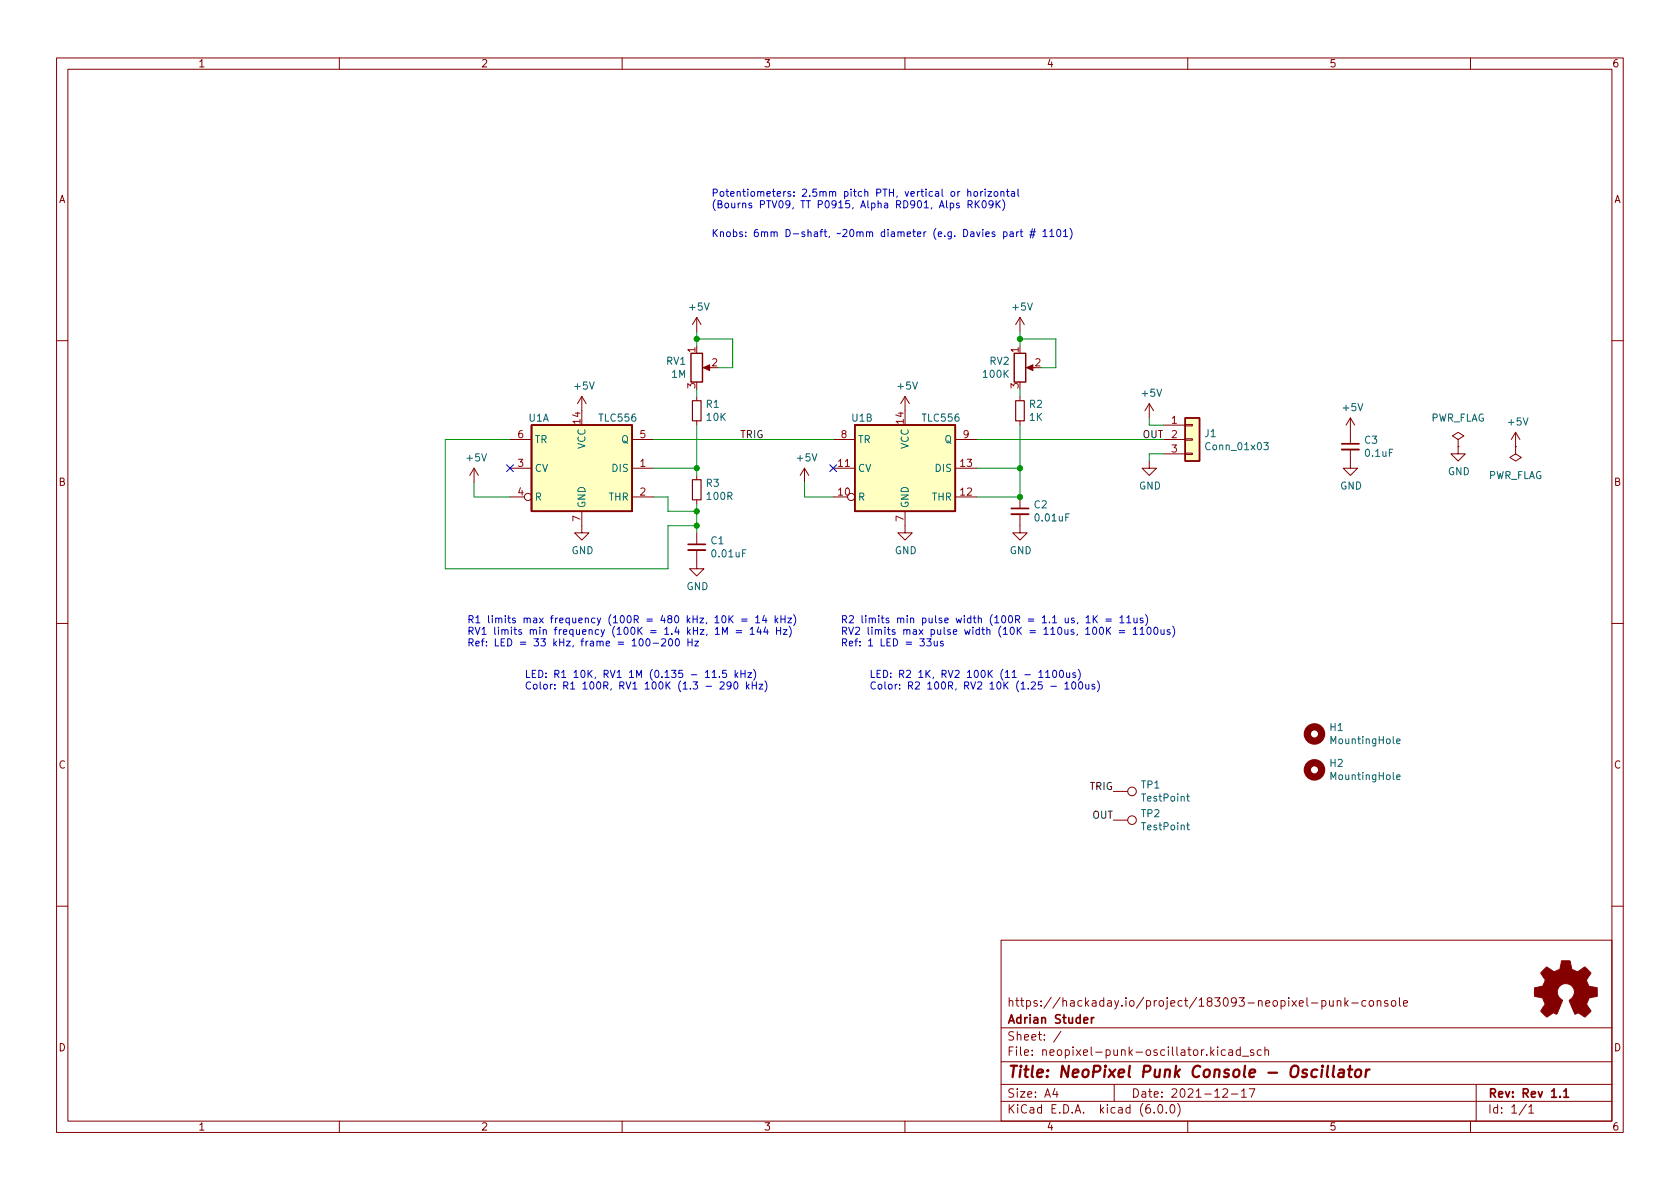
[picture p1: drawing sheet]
<svg xmlns="http://www.w3.org/2000/svg" width="297mm" height="210mm" viewBox="0 0 297 210" stroke-linecap="round" stroke-linejoin="round" font-family="sans-serif">
<g fill="none" stroke="#840000" stroke-width=".18">
<path d="M10 10.2h277v190.1h-277zM12 12.2h273v186.1h-273zM60 10.2v2M110 10.2v2M160 10.2v2M210 10.2v2M260 10.2v2M123.2 56.1v2.6M123.2 56.1l-.8 1.3M123.2 56.1l.8 1.3M180.3 56.1v2.6M180.3 56.1l-.7 1.3"/>
<path d="M180.3 56.1l.8 1.3M10 60.2h2M90.2 77.7h3.8M102.9 70.1v2.5M102.9 70.1l-.8 1.3M102.9 70.1l.7 1.3M111.8 77.7h3.8M123.2 70.1v.8M123.2 74.4v.8M124.7 65h1M147.3 77.7h3.8M160 70.1v2.5"/>
<path d="M160 70.1l-.7 1.3M160 70.1l.8 1.3M168.9 77.7h3.8M180.3 70.1v.8M180.3 74.4v.8M181.9 65h1M203.2 71.4l-.8 1.2M203.2 71.4v2.5M203.2 71.4l.8 1.2M205.7 77.7h3.8M205.7 75.2h3.8M209.5 77.6h1.3v.2h-1.3z"/>
<path d="M209.5 75.1h1.3v.2h-1.3zM238.8 79.5v3.3h1.2l-1.2 1.3-1.3-1.3h1.3M238.8 73.9v4.6M238.8 73.9l-.8 1.3M238.8 73.9l.7 1.3M257.8 79v1.3h1.3l-1.3 1.2-1.3-1.2h1.3M257.8 77.7l1-.6-1-.7-1 .7 1 .6v1.3M257.8 79h.1M268 79v1.3l1 .6-1 .6-1-.6 1-.6M268 79h.1M268 76.4l-.8 1.3M268 76.4v2.6"/>
<path d="M268 76.4l.7 1.3M285 60.2h2M83.8 82.8l-.7 1.3M83.8 82.8v2.5M83.8 82.8l.8 1.3M90.2 82.8h3.8M90.2 87.9h2.5M102.9 90.4v3.8h1.2l-1.2 1.3-1.3-1.3h1.3M111.8 82.8h3.8M111.8 87.9h3.8M123.2 97.3v3.3h1.3l-1.3 1.2-1.3-1.2h1.3M123.2 84.1v.7"/>
<path d="M123.2 88.4v.7M123.2 94.2v2.1M142.2 82.8l-.7 1.3M142.2 82.8v2.5M142.2 82.8l.8 1.3M147.3 82.8h3.8M147.3 87.9h2.6M160 90.4v3.8h1.3l-1.3 1.3-1.3-1.3h1.3M168.9 82.8h3.8M168.9 87.9h3.8M180.3 90.9v3.3h1.3l-1.3 1.3-1.2-1.3h1.2M180.3 87.9v2"/>
<path d="M203.2 81.5v1.3h1.3l-1.3 1.3-1.3-1.3h1.3M205.7 80.3h3.8M209.5 80.1h1.3v.3h-1.3zM10 110.2h2M285 110.2h2M196.8 139.9h2.6M196.8 145h2.6M10 160.2h2M177 166.3h108v32h-108zM231.9 177.4h1.1M233.7 177l.4-.1 .3 .3v.4l-.1 .3h-.6M233.7 176.9v1.5"/>
<path d="M235.1 176.9v1h.4l.2-.1M235.7 176.9v1M236.4 177.1l.2-.2 .4 .1 .1 .9M236.4 176.9v1M237.8 176.4v1.5M237.9 177.4l.5 .5M238.4 176.9l-.6 .6M239 177.4h1.1M241.5 177l-.4-.1-.3 .3v.4l.1 .3h.6M242.2 177l.4-.1 .3 .3v.4l-.3 .3h-.4l-.1-.3v-.4zM243.5 177.1l.2-.2 .4 .1v.9M243.5 176.9v1"/>
<path d="M245.4 177l-.4-.1-.2 .2 .1 .3 .5 .1v.4h-.6M246.1 177l.4-.1 .3 .3v.4l-.3 .3h-.4l-.1-.3v-.4zM247.4 176.4v1.3l.2 .2M248.1 177.4l.8-.1-.1-.3-.4-.1-.3 .2 .1 .8h.6M285 160.2h2M60 198.3v2M110 198.3v2M160 198.3v2M177 194.8h108M177 191.8h108M177 187.8h108M177 181.8h108"/>
<path d="M186.5 192.5l-.4 1h1M186.9 193v1M187.6 182.4l-1.3 1.9M197 191.8v3M204.1 196.7v.1M204.9 195.4l.2-.1a.81 .81 0 0 1 .6 .7 .81 .81 0 0 1-.3 .8h-.2a.81 .81 0 0 1-.6-.6 .81 .81 0 0 1 .3-.8zM206.2 196.7v.1M207.1 195.4l.1-.1a.81 .81 0 0 1 .6 .7 .81 .81 0 0 1-.3 .8h-.1a.81 .81 0 0 1-.6-.6 .81 .81 0 0 1 .3-.8zM208.2 195.1a1.72 1.72 0 0 1 0 2.3M210 198.3v2M215.3 185.1v.2M215.3 185.6v1"/>
<path d="M216.2 192.7l.6-.2 .2 .2 .1 .3-1 1h1M216.6 185.7l-.4-.1-.3 .3v.4l.2 .3h.5M217.3 185.7h.6v.9M217.7 193.5h1.2M217.9 186l-.5 .1a.29 .29 0 0 0-.2 .2 .29 .29 0 0 0 .2 .3h.5M219.3 185.7l-.4-.1-.3 .3v.4l.1 .3h.6M219.3 185.1v1.5M219.5 193l.4-.5v1.5M219.5 194h.9M219.6 186.8h1.2M220.9 192.5h1l-.7 1.5M221.6 185.7l-.3-.1-.2 .2v.3l.5 .1v.4h-.5"/>
<path d="M223 185.7l-.4-.1-.3 .3v.4l.1 .3h.6M223.6 185.8l.3-.2 .3 .1 .1 .9M223.6 185.1v1.5M260 198.3v2M261 191.8v6.5M269.9 195.3l-1.3 1.9M270.3 195.8l.4-.5v1.5M270.3 196.8h.9"/>
<circle cx="93.3" cy="87.9" r=".63"/>
<circle cx="150.5" cy="87.9" r=".63"/>
<circle cx="200.2" cy="139.9" r=".76"/>
<circle cx="200.2" cy="145" r=".76"/>
</g>
<path d="M237.2 78.5h3.1M121.7 96.3h3M178.8 89.9h3.1M193 179.9v1M193.4 179.9l-.3 .1-.1 .2M275.8 193.9v.1M276.5 193l.4-.5v1.5M276.5 194h.8" fill="none" stroke="#840000" stroke-width=".3"/>
<path d="M233.8 189.1l-.2 1.4M233.9 188.5l-.1 .1v.1l.1-.1v-.1l-.1 .2M234.8 188.5l-.2 1.7 .2 .3M235.9 188.5l-.3 1.7 .3 .3M236.8 189.2l.2-.1 .6 .1-.1 1.3M237.6 189.6l-.7 .1a.4 .4 0 0 0-.3 .3 .4 .4 0 0 0 .2 .5l.7-.1M238.3 189.1h.8M238.7 188.5l-.2 1.7 .1 .2 .3 .1M239.8 189.3a.52 .52 0 0 1 .5-.2 .52 .52 0 0 1 .4 .4l-.1 .6a.55 .55 0 0 1-.5 .4 .55 .55 0 0 1-.5-.4zM241.6 189.1l-.2 1.4M242.2 189.1l-.4 .1-.3 .3" fill="none" stroke="#840000" stroke-width=".4"/>
<path d="M122.4 70.9h1.6v3.5h-1.6zM179.6 70.9h1.5v3.5h-1.5zM122.4 84.8h1.6v3.6h-1.6z" fill="none" stroke="#840000" stroke-width=".2"/>
<g fill="#840000" stroke="#840000" stroke-width=".18">
<path d="M124.3 65l1.2-.5v1z"/>
<path d="M181.5 65l1.1-.5v1z"/>
<path d="M272.9 171.5l.6-.5 .9 .6a.62 .62 0 0 0 1 0l.2-.1a1.62 1.62 0 0 0 .4-1.4l.1-.2h1.5l.2 .8a.74 .74 0 0 0 .6 .9l.5 .3 1.3-.9 1.1 1-.4 .7a.75 .75 0 0 0-.2 1.2l.2 .5 1.5 .3v1.5l-1.4 .2-.1 .2a1.23 1.23 0 0 0-.3 1.2l.7 1-.1 .1-1 1-.8-.6a.54 .54 0 0 0-.9 0l-1-2.3a2.33 2.33 0 0 0 .8-1.9 1.54 1.54 0 0 0-2.5-.8 1.54 1.54 0 0 0 .5 2.6l-1.1 2.4a.69 .69 0 0 0-1.1 .2l-.6 .4-1.1-1.1 .8-1.2-.2-.5a.71 .71 0 0 0-.9-.8l-.8-.2v-1.4l.5-.1a1.11 1.11 0 0 0 1.2-.7 .72 .72 0 0 0-.2-1.2l-.4-.6z"/>
</g>
<path d="M94 75.2h17.8v15.2h-17.8zM122.2 62.5h2v5.1h-2zM151.1 75.2h17.8v15.2h-17.8zM179.3 62.5h2.1v5.1h-2.1zM209.5 73.9h2.6v7.6h-2.6z" fill="none" stroke="#840000" stroke-width=".25"/>
<path d="M237.2 79.5h3.1M121.7 97.3h3M178.8 90.9h3.1" fill="none" stroke="#840000" stroke-width=".33"/>
<g fill="#ffffc2" stroke="#ffffc2" stroke-width=".18">
<path d="M94 75.2h17.8v15.2h-17.8z"/>
<path d="M209.5 73.9h2.6v7.6h-2.6z"/>
<path d="M151.1 75.2h17.8v15.2h-17.8z"/>
</g>
<path d="M223.5 78.3h.7l-.4 .5 .4 .1v.5l-.2 .1-.5-.1M246.9 131.1l.6-.1v-.3h-.4l-.2 .1 .1 .6h.5M246.9 137.4l.6-.1v-.2l-.4-.1-.2 .2 .1 .6h.5M209.8 140.8h.5M209.8 145.9h.5M210 140.4v1.1l.3 .2M210 145.5v1.1l.3 .1" fill="none" stroke="#006464" stroke-width=".18"/>
<g fill="none" stroke="#840000" stroke-width="1.3">
<circle cx="232.4" cy="129.8" r="1.27"/>
<circle cx="232.4" cy="136.1" r="1.27"/>
</g>
<g fill="none" stroke="#0000c2" stroke-width=".18">
<path d="M169.7 33.9l-.4 .2M171.1 34l.2-.1h.3v.8M171.1 33.4v1.3M171.2 36.2l.6-.1 .1-.2-.1-.3-.6-.1v1.3M171.5 36.2l.4 .6M172.3 33.9h.3l.3 .2v.4l-.3 .2h-.3l-.1-.2zM172.4 35.5v1.3M172.6 36l.6 .8M173.2 35.5l-.8 .7M173.4 33.9v.8M173.8 33.9l-.4 .2M173.8 35.6l.1-.1a.68 .68 0 0 1 .5 .6 .68 .68 0 0 1-.5 .7l-.1-.2-.2-.3z"/>
<path d="M174.2 33.4v.2M174.2 33.9v.8M174.7 33.9h.6l-.6 .8h.6M175.6 36l-.3 .3h-.2l-.2-.3 .1-.5h.3l.2 .1a.84 .84 0 0 1-.3 1.2h-.2M175.9 33.9h.3l.2 .2v.4l-.2 .2h-.3l-.1-.2zM176.1 35.5v1.3M176.3 36l.5 .8M176.8 35.5l-.7 .7M177 34l.2-.1h.3v.8M177 33.9v.8M177.3 35.3a1.46 1.46 0 0 1 0 1.9M177.9 33.9h.5"/>
<path d="M178.1 33.4v1.1l.3 .2M178.8 33.9h.5l.1 .8M179.4 34.2h-.4l-.2 .2 .2 .3h.4M180 33.4v1.1l.2 .2M177.5 41.1l.3-.1 .3 .2-.2 .6h-.4M177.5 41v1.3M178.6 41.1h.5v.7M179.1 41.3l-.4 .1-.2 .1 .2 .3h.4M179.8 41v.8M180.1 41l-.3 .2M180.4 41h.4M180.5 40.6v1.1l.3 .1"/>
<path d="M182 41.5h1M182.2 41h.9M182.5 40.4l-.3 1.7M183 40.4l-.4 1.7M184.4 40.9l.4-.3v1.2M184.4 41.8h.7M185.6 40.9l.4-.3v1.2M185.6 41.8h.7M186.9 40.7l.2-.1a.68 .68 0 0 1 .5 .6 .68 .68 0 0 1-.5 .6l-.2-.1-.1-.3zM188 40.9l.4-.3v1.2M188 41.8h.8M189.2 40.4a1.46 1.46 0 0 1 0 1.9"/>
<path d="M114.3 113.1l.2-.1a.68 .68 0 0 1 .4 .6 .68 .68 0 0 1-.4 .6l-.2-.1-.1-.4zM115.5 113.7h.9M117 113.1l.5-.1 .2 .3-.8 .9h.8M118.4 113h.1a.68 .68 0 0 1 .4 .6 .68 .68 0 0 1-.4 .6 .84 .84 0 0 1-.1-1.2zM119.5 113.1l.2-.1a.68 .68 0 0 1 .4 .6 .68 .68 0 0 1-.4 .6l-.2-.1-.1-.4zM121.6 113v1.2M121.6 113.6h.8M122.4 113v1.2M122.8 113.4h.7l-.7 .8h.7M125.9 118.9l.4-.4v1.3M125.9 119.8h.8M127.2 119.7v.1"/>
<path d="M127.7 109l.2-.1a.68 .68 0 0 1 .5 .6 .68 .68 0 0 1-.5 .6l-.2-.1-.1-.3zM127.7 112.2v-1.3l.5 .9 .4-.9v1.3M128.4 118.5h-.6l-.1 .6 .2-.1 .4 .1 .2 .2-.1 .4-.2 .1-.5-.1M128.9 108.9v1.2M129.1 109.4l.5 .7M129.6 108.9l-.7 .7M130 118.5v1.3M130.1 119.3l.4 .5M130.2 111.5h.9M130.2 111.9h.9M130.5 119l-.5 .4M131 118.5v1.3"/>
<path d="M131 119.1h.7M131.1 109.5h1M131.1 109.8h1M131.7 118.5v1.3M132.2 119h.7l-.7 .8h.7M132.6 111.3l.4-.4v1.3M132.6 112.2h.8M133.2 118.4a1.46 1.46 0 0 1 0 1.9M133.6 109.2l.4-.3v1.2M133.6 110.1h.7M134.2 110.9l-.4 .9h.8M134.5 111.3v.9"/>
<path d="M135.1 108.8l-.3 .9h.8M135.4 110.9l-.3 .9h.7M135.4 109.3v.8M135.7 111.3v.9M137.1 108.9v1.2M137.2 109.7l.3 .4M137.3 111.5h.7M137.3 110.9v1.3M137.5 109.3l-.4 .5M138 110.9v1.3M138.1 109.5h.7M138.1 108.9v1.2"/>
<path d="M138.5 111.3h.7l-.7 .9h.7M138.8 108.9v1.2M139.3 109.3h.7l-.7 .8h.7M139.5 110.7a1.46 1.46 0 0 1 0 2M140.3 108.7a1.46 1.46 0 0 1 0 1.9M163.8 113h.8l-.4 .4 .4 .2v.5l-.2 .1-.6-.1M165.2 113.4v.8h.3l.2-.1M165.7 113.4v.8M166.7 113.4h-.3l-.1 .2v.1l.4 .2v.3h-.4M183.7 118.9l.3-.4v1.3M183.7 119.8h.7M184.9 118.9l.4-.4v1.3"/>
<path d="M184.9 119.8h.7M186.3 118.6l.1-.1a.68 .68 0 0 1 .4 .7 .68 .68 0 0 1-.4 .6 .84 .84 0 0 1-.1-1.2zM187.4 118.7l.2-.2a.68 .68 0 0 1 .5 .7 .68 .68 0 0 1-.5 .6l-.2-.1-.1-.4zM188.6 119v.7l.3 .1 .2-.1M189.1 119v.8M190.2 119h-.3l-.2 .1v.2l.5 .1v.3h-.5M190.6 110.1l-.1 .2M190.6 118.4a1.46 1.46 0 0 1 0 1.9M192 109.2l.4-.3v1.2M192 110.1h.8M193.3 108.9v1.2M193.5 109.4l.5 .7"/>
<path d="M194 108.9l-.7 .7M194.6 111l.1-.1a.68 .68 0 0 1 .4 .6 .68 .68 0 0 1-.4 .7 .84 .84 0 0 1-.1-1.2zM195.5 109.5h1M195.5 109.8h1M195.7 110.9v1.3M195.8 111.5l.6 .7M196.4 110.9l-.7 .7M197.9 111.5h1M197.9 111.9h1M198 109.2l.4-.3v1.2M198 110.1h.7M199.2 109.2l.4-.3v1.2"/>
<path d="M199.2 110.1h.8M200.4 111.3l.3-.4v1.3M200.4 112.2h.7M200.5 109.3l.1 .8h.3l.1-.1M201 109.3v.8M201.6 111.3l.3-.4v1.3M201.6 112.2h.7M202.1 109.4l-.3-.1-.2 .2v.2l.5 .1v.3h-.5M202.6 108.7a1.46 1.46 0 0 1 0 1.9M203 111l.1-.1a.68 .68 0 0 1 .4 .6 .68 .68 0 0 1-.4 .7 .84 .84 0 0 1-.1-1.2zM204.1 111l.2-.1a.68 .68 0 0 1 .4 .6 .68 .68 0 0 1-.4 .7l-.2-.1-.1-.4zM205.3 111.3v.8l.3 .1 .2-.1"/>
<path d="M205.8 111.3v.9M206.8 111.4l-.3-.1-.1 .2v.2l.4 .1v.3h-.4M207.3 110.7a1.46 1.46 0 0 1 0 2M127.3 120.7l.5-.1 .2 .3-.7 .9h.7M129.3 121.1l-.3 .3-.4-.1-.1-.2 .1-.5h.4l.2 .1a.84 .84 0 0 1-.3 1.1h-.3M129.9 120.7l.1-.1a.68 .68 0 0 1 .5 .6 .68 .68 0 0 1-.5 .6l-.1-.1-.2-.3zM132 120.6v1.2M132.1 121.4l.4 .4M132.5 121l-.5 .5M133 120.6v1.2M133 121.2h.7M133.7 120.6v1.2"/>
<path d="M134.2 121h.7l-.7 .8h.7M135.2 120.4a1.46 1.46 0 0 1 0 1.9M185.8 121.4h1M188.3 120.9l.3-.3v1.2M188.3 121.8h.7M189.7 120.6h.1a.68 .68 0 0 1 .4 .6 .68 .68 0 0 1-.4 .6 .84 .84 0 0 1-.1-1.2zM190.9 120.6h.1a.68 .68 0 0 1 .4 .6 .68 .68 0 0 1-.4 .6 .84 .84 0 0 1-.1-1.2zM192 121v.8h.3l.2-.1M192.5 121v.8M193.5 121.1l-.3-.1-.1 .2v.2l.4 .1v.3h-.4M194 120.4a1.46 1.46 0 0 1 0 1.9"/>
</g>
<g fill="none" stroke="#009600" stroke-width=".18">
<path d="M123.2 59.9h6.3v5.1h-2.5M123.2 58.7v2.5M180.3 59.9h6.4v5.1h-2.6M180.3 58.7v2.5M90.2 77.7h-11.5v22.9h39.4v-7.6h5.1M115.6 77.7h31.7M123.2 68.8v1.3M123.2 75.2v8.9M172.7 77.7h33M180.3 75.2v12.7h-7.6M180.3 68.8v1.3M203.2 73.9v1.3h2.5"/>
<path d="M83.8 85.3v2.6h6.4M115.6 87.9h2.5v2.5h5.1M115.6 82.8h7.6M123.2 89.1v5.1M142.2 85.3v2.6h5.1M172.7 82.8h7.6M205.7 80.3h-2.5v1.2"/>
</g>
<path d="M89.6 82.2l1.2 1.2M90.8 82.2l-1.2 1.2M146.7 82.2l1.2 1.2M147.9 82.2l-1.2 1.2" fill="none" stroke="#000084" stroke-width=".18"/>
<g fill="#009600" stroke="#009600" stroke-width=".18">
<circle cx="180.3" cy="82.8" r=".46"/>
<circle cx="180.3" cy="59.9" r=".46"/>
<circle cx="123.2" cy="93" r=".46"/>
<circle cx="123.2" cy="90.4" r=".46"/>
<circle cx="123.2" cy="82.8" r=".46"/>
<circle cx="123.2" cy="59.9" r=".46"/>
<circle cx="180.3" cy="87.9" r=".46"/>
</g>
<text font-size="2.8" fill="#840000" x="178" y="190.6">Title: NeoPixel Punk Console - Oscillator</text>
<g font-size="2.1" fill="#840000">
<text x="178" y="178">https://hackaday.io/project/183093-neopixel-punk-console</text>
<text x="178" y="184">Sheet: /</text>
<text x="178" y="181">Adrian Studer</text>
<text x="178" y="186.7">File: neopixel-punk-oscillator.kicad_sch</text>
<text x="178" y="196.9">KiCad E.D.A. kicad (6.0.0)</text>
<text x="178" y="194.1">Size: A4</text>
<text x="200" y="194.1">Date: 2021-12-17</text>
<text x="263" y="194.1">Rev: Rev 1.1</text>
<text x="263" y="196.9">Id: 1/1</text>
</g>
<g font-size="1.8" fill="#840000">
<text x="35" y="11.9">1</text>
<text x="85" y="11.9">2</text>
<text x="135" y="11.9">3</text>
<text x="185" y="11.9">4</text>
<text x="235" y="11.9">5</text>
<text x="285" y="11.9">6</text>
<text x="10.3" y="35.9">A</text>
<text x="285.3" y="35.9">A</text>
<text x="10.3" y="85.9">B</text>
<text x="285.3" y="85.9">B</text>
<text x="10.3" y="135.9">C</text>
<text x="285.3" y="135.9">C</text>
<text x="10.3" y="185.9">D</text>
<text x="285.3" y="185.9">D</text>
<text x="35" y="199.9">1</text>
<text x="85" y="199.9">2</text>
<text x="135" y="199.9">3</text>
<text x="185" y="199.9">4</text>
<text x="235" y="199.9">5</text>
<text x="285" y="199.9">6</text>
</g>
<g font-size="1.8" fill="#0000c2">
<text x="125.7" y="34.8">Potentiometers: 2.5mm pitch PTH, vertical or horizontal</text>
<text x="125.7" y="41.9">Knobs: 6mm D-shaft, ~20mm diameter (e.g. Davies part # 1101)</text>
<text x="125.7" y="36.8">(Bourns PTV09, TT P0915, Alpha RD901, Alps RK09K)</text>
<text x="82.5" y="110.2">R1 limits max frequency (100R = 480 kHz, 10K = 14 kHz)</text>
<text x="82.5" y="112.2">RV1 limits min frequency (100K = 1.4 kHz, 1M = 144 Hz)</text>
<text x="148.6" y="110.2">R2 limits min pulse width (100R = 1.1 us, 1K = 11us)</text>
<text x="148.6" y="112.2">RV2 limits max pulse width (10K = 110us, 100K = 1100us)</text>
<text x="82.5" y="114.3">Ref: LED = 33 kHz, frame = 100-200 Hz</text>
<text x="92.7" y="119.9">LED: R1 10K, RV1 1M (0.135 - 11.5 kHz)</text>
<text x="148.6" y="114.3">Ref: 1 LED = 33us</text>
<text x="153.7" y="119.9">LED: R2 1K, RV2 100K (11 - 1100us)</text>
<text x="92.7" y="121.9">Color: R1 100R, RV1 100K (1.3 - 290 kHz)</text>
<text x="153.7" y="121.9">Color: R2 100R, RV2 10K (1.25 - 100us)</text>
</g>
<g font-size="1.8" fill="#006464">
<text x="122" y="54.9">+5V</text>
<text x="179.1" y="54.9">+5V</text>
<text x="117.8" y="64.5">RV1</text>
<text x="175" y="64.5">RV2</text>
<text x="101.7" y="68.9">+5V</text>
<text x="118.8" y="66.8">1M</text>
<text x="158.8" y="68.9">+5V</text>
<text x="173.9" y="66.8">100K</text>
<text x="202" y="70.1">+5V</text>
<text x="93.5" y="74.5">U1A</text>
<text x="106" y="74.5">TLC556</text>
<text x="124.9" y="72.1">R1</text>
<text x="125" y="74.4">10K</text>
<text x="150.6" y="74.5">U1B</text>
<text x="163.2" y="74.5">TLC556</text>
<text x="182" y="72.1">R2</text>
<text x="182" y="74.4">1K</text>
<text x="213" y="77.3">J1</text>
<text x="237.5" y="72.7">+5V</text>
<text x="252.8" y="74.5">PWR_FLAG</text>
<text x="266.8" y="75.2">+5V</text>
<text x="82.6" y="81.6">+5V</text>
<text x="94.5" y="83.4">CV</text>
<text x="94.5" y="78.4">TR</text>
<text x="103.5" y="79.4" transform="rotate(-90 103.5 79.4)">VCC</text>
<text x="108.3" y="83.4">DIS</text>
<text x="109.9" y="78.4">Q</text>
<text x="141" y="81.6">+5V</text>
<text x="151.6" y="83.4">CV</text>
<text x="151.6" y="78.4">TR</text>
<text x="160.7" y="79.4" transform="rotate(-90 160.7 79.4)">VCC</text>
<text x="165.5" y="83.4">DIS</text>
<text x="167" y="78.4">Q</text>
<text x="213.5" y="79.6">Conn_01x03</text>
<text x="241.3" y="78.5">C3</text>
<text x="241.5" y="80.8">0.1uF</text>
<text x="94.5" y="88.5">R</text>
<text x="103.5" y="89.9" transform="rotate(-90 103.5 89.9)">GND</text>
<text x="107.6" y="88.5">THR</text>
<text x="124.9" y="86.1">R3</text>
<text x="125.1" y="88.4">100R</text>
<text x="151.6" y="88.5">R</text>
<text x="160.7" y="89.9" transform="rotate(-90 160.7 89.9)">GND</text>
<text x="164.8" y="88.5">THR</text>
<text x="182.9" y="89.9">C2</text>
<text x="201.4" y="86.6">GND</text>
<text x="236.9" y="86.6">GND</text>
<text x="256" y="84">GND</text>
<text x="263" y="84.7">PWR_FLAG</text>
<text x="183.2" y="92.2">0.01uF</text>
<text x="101" y="98">GND</text>
<text x="125.7" y="96.2">C1</text>
<text x="126" y="98.5">0.01uF</text>
<text x="158.2" y="98">GND</text>
<text x="178.5" y="98">GND</text>
<text x="121.4" y="104.3">GND</text>
<text x="235.2" y="129.3">H1</text>
<text x="235.5" y="131.6">MountingHole</text>
<text x="235.2" y="135.6">H2</text>
<text x="235.5" y="137.9">MountingHole</text>
<text x="201.8" y="139.4">TP1</text>
<text x="202" y="141.7">TestPoint</text>
<text x="201.8" y="144.5">TP2</text>
<text x="202" y="146.8">TestPoint</text>
</g>
<g font-size="1.8" fill="#a90000">
<text x="122.9" y="62.3" transform="rotate(-90 122.9 62.3)">1</text>
<text x="125.9" y="64.8">2</text>
<text x="180.1" y="62.3" transform="rotate(-90 180.1 62.3)">1</text>
<text x="183" y="64.8">2</text>
<text x="122.9" y="68.7" transform="rotate(-90 122.9 68.7)">3</text>
<text x="180.1" y="68.7" transform="rotate(-90 180.1 68.7)">3</text>
<text x="91.6" y="77.5">6</text>
<text x="102.6" y="74.9" transform="rotate(-90 102.6 74.9)">14</text>
<text x="113.2" y="77.5">5</text>
<text x="148.7" y="77.5">8</text>
<text x="159.8" y="74.9" transform="rotate(-90 159.8 74.9)">14</text>
<text x="170.3" y="77.5">9</text>
<text x="207.2" y="74.9">1</text>
<text x="207.2" y="77.5">2</text>
<text x="91.6" y="82.5">3</text>
<text x="113.2" y="82.5">1</text>
<text x="148.2" y="82.5">11</text>
<text x="169.8" y="82.5">13</text>
<text x="207.2" y="80">3</text>
<text x="91.6" y="87.6">4</text>
<text x="113.2" y="87.6">2</text>
<text x="148.2" y="87.6">10</text>
<text x="169.8" y="87.6">12</text>
<text x="102.6" y="92.2" transform="rotate(-90 102.6 92.2)">7</text>
<text x="159.8" y="92.2" transform="rotate(-90 159.8 92.2)">7</text>
</g>
<g font-size="1.8" fill="#0f0f0f">
<text x="130.8" y="77.5">TRIG</text>
<text x="202" y="77.5">OUT</text>
<text x="192.6" y="139.7">TRIG</text>
<text x="193.1" y="144.8">OUT</text>
</g>
</svg>
